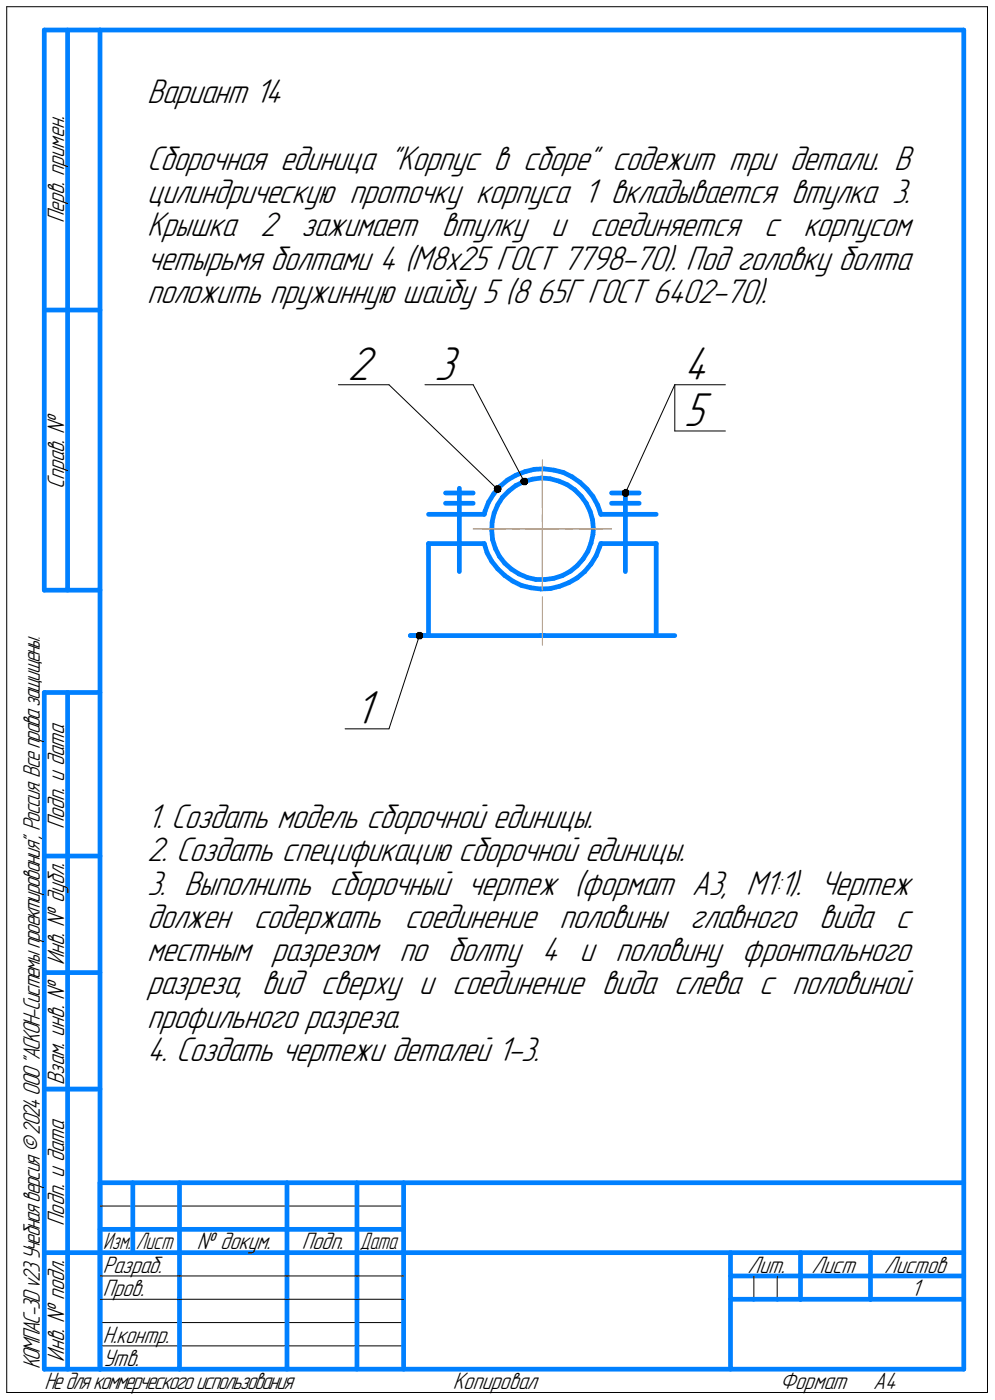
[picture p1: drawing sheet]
<svg xmlns="http://www.w3.org/2000/svg" width="213mm" height="300mm" viewBox="0 0 213 300" stroke-linecap="round" stroke-linejoin="round" font-family="sans-serif">
<g fill="none" stroke="#000" stroke-width=".21">
<path d="M1.4 1.4h210.1zM1.4 1.4v297zM211.5 1.4v297zM72.5 82.5h10.8zM83.3 82.5l23.2 22.3zM91 82.5h10.3zM101.3 82.5l11 20.7zM144.5 82.5l-10.6 23.2zM144.5 82.5v9.9zM144.5 82.5h10.9zM144.5 92.4h10.9zM89.8 136.2l-6.5 20z"/>
<path d="M73.9 156.2h9.4zM21.4 258.5h65zM21.4 273.5h17zM21.4 278.5h17zM38.4 273.5h23.1zM38.4 278.5h23.1zM61.5 273.5h15zM61.5 278.5h15zM76.5 273.5h9.9zM76.5 278.5h9.9zM161.5 273.5v5zM166.5 273.5v5z"/>
<path d="M1.4 298.4h210.1zM21.4 283.5h65zM21.4 288.5h65z"/>
</g>
<g fill="none" stroke="#0080ff" stroke-width="1">
<path d="M9.5 6.4v120.1zM9.5 6.4h11.9zM14.5 6.4v120.1zM21.4 6.4h185zM21.4 6.4v287.1zM206.4 6.4v287.1zM9.5 66.5h11.9zM91.8 116.5h11.9zM91.8 116.5v19.7zM91.8 110.2h11.9zM95.4 105.7h5.9zM95.4 107.9h5.9z"/>
<path d="M98.4 105.7v16.8zM98.4 104.6v1.1zM103.7 116.5l.6 1.9zM103.9 109.6l-.2 .6zM104.3 118.4l1 1.9zM104.6 107.6l-.7 2zM105.3 113.7l.2 2zM105.4 111.8l-.1 1.9zM105.5 115.7l.6 1.8zM105.7 105.8l-1.1 1.8zM105.8 110l-.4 1.8zM106.1 117.5l.8 1.7z"/>
<path d="M106.6 108.2l-.8 1.8zM106.9 119.2l1.2 1.5zM107.1 104.2l1.6-1.3zM107.1 104.2l-1.4 1.6zM107.6 106.6l-1 1.6zM108.7 102.9l1.8-1zM109 105.2l1.5-1.1zM109 105.2l-1.4 1.4zM110.5 104.1l1.8-.9zM110.5 101.9l1.9-.8zM112.3 103.2l1.7-.5zM112.4 101.1l2.1-.5z"/>
<path d="M114 102.7l2-.3zM114.5 100.6l2-.1zM116 102.4l1.9 .2zM116.5 100.5l2.1 .3zM117.9 102.6l1.8 .5zM118.6 100.8l2 .5zM119.7 103.1l1.8 .8zM120.6 101.3l1.9 .9zM121.5 103.9l1.6 1.1zM122.5 102.2l1.7 1.2zM123.1 105l1.4 1.3zM124.2 103.4l1.5 1.4z"/>
<path d="M124.5 106.3l1.1 1.6zM124.9 119.8l-1.3 1.4zM125.6 107.9l.8 1.7zM125.7 104.8l1.3 1.6zM125.9 118.2l-1 1.6zM126.4 109.6l.5 1.8zM126.6 116.4l-.7 1.8zM126.9 111.4l.2 2zM127 114.6l-.4 1.8zM127 106.4l1 1.9zM127.1 113.4l-.1 1.2zM127.7 119.1l-1.1 1.8z"/>
<path d="M128 108.3l.7 1.9zM128.4 117.2l-.7 1.9zM128.7 116.5h11.8zM128.7 110.2h11.8zM128.7 116.5l-.3 .7zM131 105.7h5.9zM131 107.9h5.9zM133.9 105.7v16.8zM140.5 116.5v19.7zM9.5 126.5h11.9zM87.9 136.2h3.9zM87.9 136.2h28.7z"/>
<path d="M105.3 120.3l1.3 1.6zM106.6 121.9l1.5 1.5zM108.1 120.7l1.5 1.3zM108.1 123.4l1.7 1.1zM109.6 122l1.6 1zM109.8 124.5l1.9 1zM111.2 123l1.7 .8zM111.7 125.5l2 .5zM112.9 123.8l1.9 .4zM113.7 126l2.1 .2zM114.8 124.2h2zM115.8 136.2h28.7z"/>
<path d="M115.8 126.2h2.1zM116.8 124.2l1.8-.2zM117.9 126.2l2-.6zM118.6 124l1.9-.6zM119.9 125.6l1.9-.7zM120.5 123.4l1.7-1zM121.8 124.9l1.8-1zM122.2 122.4l1.4-1.2zM123.6 123.9l1.6-1.4zM126.6 120.9l-1.4 1.6zM9.5 148.4v145.1zM9.5 148.4h11.9z"/>
<path d="M14.5 148.4v145.1zM9.5 183.5h11.9zM9.5 208.4h11.9zM9.5 233.4h11.9zM21.4 253.5h185zM21.4 253.5v40zM28.4 253.5v15zM38.4 253.5v25zM61.5 253.5v25zM76.5 253.5v25zM86.4 253.5v40zM9.5 268.5h11.9z"/>
<path d="M21.4 263.5h7zM21.4 268.5h7zM28.4 263.5h10zM28.4 268.5h10zM38.4 278.5v15zM38.4 263.5h23.1zM38.4 268.5h23.1zM61.5 278.5v15zM61.5 263.5h15zM61.5 268.5h15zM76.5 278.5v15zM76.5 263.5h9.9z"/>
<path d="M76.5 268.5h9.9zM86.4 268.5h120zM156.5 268.5v25zM156.5 273.5h14.9zM156.5 278.5h5zM161.5 278.5h5zM166.5 278.5h4.9zM171.4 268.5v10zM171.4 273.5h35zM171.4 278.5h15zM186.4 268.5v10zM186.4 278.5h20z"/>
<path d="M9.5 293.5h11.9zM21.4 293.5h185z"/>
</g>
<g fill="none" stroke="#ff8000" stroke-width=".21">
<path d="M116.2 98.6v10.2zM101.3 113.4h7zM103.3 113.4h12.9zM109.7 113.4h1.6zM112.7 113.4h3.5zM116.2 113.4h12.8zM116.2 113.4v12.8zM116.2 100.5v12.9zM116.2 113.4h3.4zM116.2 118.4v5.1zM116.2 110.3v1.5zM116.2 113.3v5.1z"/>
<path d="M121.2 113.4h1.4zM124.1 113.4h6.9zM116.2 127.9v10.4zM116.2 125v1.5z"/>
</g>
<g fill="#fff" stroke="#fff" stroke-width=".21">
<path d="M75.9 147.4h5.5zM75.9 147.5h5.5zM75.9 147.6h5.5zM75.9 147.7h5.5zM75.9 147.7h5.5zM75.9 147.8h5.5zM75.9 147.9h5.5zM75.9 148h5.5zM75.9 148.1h5.5zM75.9 148.2h5.5zM75.9 148.3h5.5zM75.9 148.3h5.5zM75.9 148.4h5.5zM75.9 148.5h5.5zM75.9 148.6h5.5zM75.9 148.7h5.5zM75.9 148.8h5.5zM75.9 148.8h5.5zM75.9 148.9h5.5zM75.9 149h5.5zM75.9 149.1h5.5zM75.9 149.2h5.5zM75.9 149.3h5.5zM75.9 149.4h5.5zM75.9 149.4h5.5zM75.9 149.5h5.5zM75.9 149.6h5.5zM75.9 149.7h5.5zM75.9 149.8h5.5zM75.9 149.9h5.5zM75.9 149.9h5.5zM75.9 150h5.5zM75.9 150.1h5.5zM75.9 150.2h5.5zM75.9 150.3h5.5zM75.9 150.4h5.5zM75.9 150.5h5.5zM75.9 150.5h5.5zM75.9 150.6h5.5zM75.9 150.7h5.5zM75.9 150.8h5.5zM75.9 150.9h5.5zM75.9 151h5.5zM75.9 151h5.5zM75.9 151.1h5.5zM75.9 151.2h5.5zM75.9 151.3h5.5zM75.9 151.4h5.5zM75.9 151.5h5.5zM75.9 151.6h5.5zM75.9 151.6h5.5zM75.9 151.7h5.5zM75.9 151.8h5.5zM75.9 151.9h5.5zM75.9 152h5.5zM75.9 152.1h5.5zM75.9 152.1h5.5zM75.9 152.2h5.5zM75.9 152.3h5.5zM75.9 152.4h5.5zM75.9 152.5h5.5zM75.9 152.6h5.5zM75.9 152.7h5.5zM75.9 152.7h5.5zM75.9 152.8h5.5zM75.9 152.9h5.5zM75.9 153h5.5zM75.9 153.1h5.5zM75.9 153.2h5.5zM75.9 153.2h5.5zM75.9 153.3h5.5zM75.9 153.4h5.5zM75.9 153.5h5.5zM75.9 153.6h5.5zM75.9 153.7h5.5zM75.9 153.8h5.5zM75.9 153.8h5.5zM75.9 153.9h5.5zM75.9 154h5.5zM75.9 154.1h5.5zM75.9 154.2h5.5zM75.9 154.3h5.5zM75.9 154.3h5.5zM75.9 154.4h5.5zM75.9 154.5h5.5zM75.9 154.6h5.5zM75.9 154.7h5.5zM75.9 154.8h5.5zM75.9 154.9h5.5zM75.9 154.9h5.5zM75.9 155h5.5zM75.9 155.1h5.5zM75.9 155.2h5.5zM75.9 155.3h5.5zM75.9 155.4h5.5zM75.9 155.4h5.5zM75.9 155.5h5.5zM75.9 155.6h5.5zM75.9 155.7h5.5zM75.9 155.8h5.5zM75.9 155.9h5.5zM75.9 156h5.5zM75.9 156h5.5zM75.9 156.1h5.5zM75.9 156.2h5.5zM75.9 156.3h5.5zM75.9 156.4h5.5zM75.9 156.5h5.5zM75.9 156.5h5.5zM75.9 156.6h5.5zM75.9 156.7h5.5zM75.9 156.8h5.5zM75.9 156.9h5.5zM75.9 157h5.5zM75.9 157.1h5.5zM75.9 157.1h5.5zM75.9 157.2h5.5z"/>
<path d="M74.4 73.7h7zM74.4 73.8h7zM74.4 73.9h7zM74.4 74h7zM74.4 74.1h7zM74.4 74.2h7zM74.4 74.3h7zM74.4 74.3h7zM74.4 74.4h7zM74.4 74.5h7zM74.4 74.6h7zM74.4 74.7h7zM74.4 74.8h7zM74.4 74.8h7zM74.4 74.9h7zM74.4 75h7zM74.4 75.1h7zM74.4 75.2h7zM74.4 75.3h7zM74.4 75.4h7zM74.4 75.4h7zM74.4 75.5h7zM74.4 75.6h7zM74.4 75.7h7zM74.4 75.8h7zM74.4 75.9h7zM74.4 75.9h7zM74.4 76h7zM74.4 76.1h7zM74.4 76.2h7zM74.4 76.3h7zM74.4 76.4h7zM74.4 76.5h7zM74.4 76.5h7zM74.4 76.6h7zM74.4 76.7h7zM74.4 76.8h7zM74.4 76.9h7zM74.4 77h7zM74.4 77h7zM74.4 77.1h7zM74.4 77.2h7zM74.4 77.3h7zM74.4 77.4h7zM74.4 77.5h7zM74.4 77.6h7zM74.4 77.6h7zM74.4 77.7h7zM74.4 77.8h7zM74.4 77.9h7zM74.4 78h7zM74.4 78.1h7zM74.4 78.1h7zM74.4 78.2h7zM74.4 78.3h7zM74.4 78.4h7zM74.4 78.5h7zM74.4 78.6h7zM74.4 78.7h7zM74.4 78.7h7zM74.4 78.8h7zM74.4 78.9h7zM74.4 79h7zM74.4 79.1h7zM74.4 79.2h7zM74.4 79.2h7zM74.4 79.3h7zM74.4 79.4h7zM74.4 79.5h7zM74.4 79.6h7zM74.4 79.7h7zM74.4 79.8h7zM74.4 79.8h7zM74.4 79.9h7zM74.4 80h7zM74.4 80.1h7zM74.4 80.2h7zM74.4 80.3h7zM74.4 80.3h7zM74.4 80.4h7zM74.4 80.5h7zM74.4 80.6h7zM74.4 80.7h7zM74.4 80.8h7zM74.4 80.9h7zM74.4 80.9h7zM74.4 81h7zM74.4 81.1h7zM74.4 81.2h7zM74.4 81.3h7zM74.4 81.4h7zM74.4 81.4h7zM74.4 81.5h7zM74.4 81.6h7zM74.4 81.7h7zM74.4 81.8h7zM74.4 81.9h7zM74.4 82h7zM74.4 82h7zM74.4 82.1h7zM74.4 82.2h7zM74.4 82.3h7zM74.4 82.4h7zM74.4 82.5h7zM74.4 82.5h7zM74.4 82.6h7zM74.4 82.7h7zM74.4 82.8h7zM74.4 82.9h7zM74.4 83h7zM74.4 83.1h7zM74.4 83.1h7zM74.4 83.2h7zM74.4 83.3h7zM74.4 83.4h7zM74.4 83.5h7zM74.4 83.6h7z"/>
<path d="M93 73.7h6.4zM93 73.8h6.4zM93 73.9h6.4zM93 74h6.4zM93 74.1h6.4zM93 74.2h6.4zM93 74.3h6.4zM93 74.3h6.4zM93 74.4h6.4zM93 74.5h6.4zM93 74.6h6.4zM93 74.7h6.4zM93 74.8h6.4zM93 74.8h6.4zM93 74.9h6.4zM93 75h6.4zM93 75.1h6.4zM93 75.2h6.4zM93 75.3h6.4zM93 75.4h6.4zM93 75.4h6.4zM93 75.5h6.4zM93 75.6h6.4zM93 75.7h6.4zM93 75.8h6.4zM93 75.9h6.4zM93 75.9h6.4zM93 76h6.4zM93 76.1h6.4zM93 76.2h6.4zM93 76.3h6.4zM93 76.4h6.4zM93 76.5h6.4zM93 76.5h6.4zM93 76.6h6.4zM93 76.7h6.4zM93 76.8h6.4zM93 76.9h6.4zM93 77h6.4zM93 77h6.4zM93 77.1h6.4zM93 77.2h6.4zM93 77.3h6.4zM93 77.4h6.4zM93 77.5h6.4zM93 77.6h6.4zM93 77.6h6.4zM93 77.7h6.4zM93 77.8h6.4zM93 77.9h6.4zM93 78h6.4zM93 78.1h6.4zM93 78.1h6.4zM93 78.2h6.4zM93 78.3h6.4zM93 78.4h6.4zM93 78.5h6.4zM93 78.6h6.4zM93 78.7h6.4zM93 78.7h6.4zM93 78.8h6.4zM93 78.9h6.4zM93 79h6.4zM93 79.1h6.4zM93 79.2h6.4zM93 79.2h6.4zM93 79.3h6.4zM93 79.4h6.4zM93 79.5h6.4zM93 79.6h6.4zM93 79.7h6.4zM93 79.8h6.4zM93 79.8h6.4zM93 79.9h6.4zM93 80h6.4zM93 80.1h6.4zM93 80.2h6.4zM93 80.3h6.4zM93 80.3h6.4zM93 80.4h6.4zM93 80.5h6.4zM93 80.6h6.4zM93 80.7h6.4zM93 80.8h6.4zM93 80.9h6.4zM93 80.9h6.4zM93 81h6.4zM93 81.1h6.4zM93 81.2h6.4zM93 81.3h6.4zM93 81.4h6.4zM93 81.4h6.4zM93 81.5h6.4zM93 81.6h6.4zM93 81.7h6.4zM93 81.8h6.4zM93 81.9h6.4zM93 82h6.4zM93 82h6.4zM93 82.1h6.4zM93 82.2h6.4zM93 82.3h6.4zM93 82.4h6.4zM93 82.5h6.4zM93 82.5h6.4zM93 82.6h6.4zM93 82.7h6.4zM93 82.8h6.4zM93 82.9h6.4zM93 83h6.4zM93 83.1h6.4zM93 83.1h6.4zM93 83.2h6.4zM93 83.3h6.4zM93 83.4h6.4zM93 83.5h6.4zM93 83.6h6.4z"/>
<path d="M146.5 73.7h6.9zM146.5 73.8h6.9zM146.5 73.9h6.9zM146.5 74h6.9zM146.5 74.1h6.9zM146.5 74.2h6.9zM146.5 74.3h6.9zM146.5 74.3h6.9zM146.5 74.4h6.9zM146.5 74.5h6.9zM146.5 74.6h6.9zM146.5 74.7h6.9zM146.5 74.8h6.9zM146.5 74.8h6.9zM146.5 74.9h6.9zM146.5 75h6.9zM146.5 75.1h6.9zM146.5 75.2h6.9zM146.5 75.3h6.9zM146.5 75.4h6.9zM146.5 75.4h6.9zM146.5 75.5h6.9zM146.5 75.6h6.9zM146.5 75.7h6.9zM146.5 75.8h6.9zM146.5 75.9h6.9zM146.5 75.9h6.9zM146.5 76h6.9zM146.5 76.1h6.9zM146.5 76.2h6.9zM146.5 76.3h6.9zM146.5 76.4h6.9zM146.5 76.5h6.9zM146.5 76.5h6.9zM146.5 76.6h6.9zM146.5 76.7h6.9zM146.5 76.8h6.9zM146.5 76.9h6.9zM146.5 77h6.9zM146.5 77h6.9zM146.5 77.1h6.9zM146.5 77.2h6.9zM146.5 77.3h6.9zM146.5 77.4h6.9zM146.5 77.5h6.9zM146.5 77.6h6.9zM146.5 77.6h6.9zM146.5 77.7h6.9zM146.5 77.8h6.9zM146.5 77.9h6.9zM146.5 78h6.9zM146.5 78.1h6.9zM146.5 78.1h6.9zM146.5 78.2h6.9zM146.5 78.3h6.9zM146.5 78.4h6.9zM146.5 78.5h6.9zM146.5 78.6h6.9zM146.5 78.7h6.9zM146.5 78.7h6.9zM146.5 78.8h6.9zM146.5 78.9h6.9zM146.5 79h6.9zM146.5 79.1h6.9zM146.5 79.2h6.9zM146.5 79.2h6.9zM146.5 79.3h6.9zM146.5 79.4h6.9zM146.5 79.5h6.9zM146.5 79.6h6.9zM146.5 79.7h6.9zM146.5 79.8h6.9zM146.5 79.8h6.9zM146.5 79.9h6.9zM146.5 80h6.9zM146.5 80.1h6.9zM146.5 80.2h6.9zM146.5 80.3h6.9zM146.5 80.3h6.9zM146.5 80.4h6.9zM146.5 80.5h6.9zM146.5 80.6h6.9zM146.5 80.7h6.9zM146.5 80.8h6.9zM146.5 80.9h6.9zM146.5 80.9h6.9zM146.5 81h6.9zM146.5 81.1h6.9zM146.5 81.2h6.9zM146.5 81.3h6.9zM146.5 81.4h6.9zM146.5 81.4h6.9zM146.5 81.5h6.9zM146.5 81.6h6.9zM146.5 81.7h6.9zM146.5 81.8h6.9zM146.5 81.9h6.9zM146.5 82h6.9zM146.5 82h6.9zM146.5 82.1h6.9zM146.5 82.2h6.9zM146.5 82.3h6.9zM146.5 82.4h6.9zM146.5 82.5h6.9zM146.5 82.5h6.9zM146.5 82.6h6.9zM146.5 82.7h6.9zM146.5 82.8h6.9zM146.5 82.9h6.9zM146.5 83h6.9zM146.5 83.1h6.9zM146.5 83.1h6.9zM146.5 83.2h6.9zM146.5 83.3h6.9zM146.5 83.4h6.9zM146.5 83.5h6.9zM146.5 83.6h6.9z"/>
<path d="M146.5 83.7h6.3zM146.5 83.7h6.3zM146.5 83.8h6.3zM146.5 83.9h6.3zM146.5 84h6.3zM146.5 84.1h6.3zM146.5 84.2h6.3zM146.5 84.2h6.3zM146.5 84.3h6.3zM146.5 84.4h6.3zM146.5 84.5h6.3zM146.5 84.6h6.3zM146.5 84.7h6.3zM146.5 84.8h6.3zM146.5 84.8h6.3zM146.5 84.9h6.3zM146.5 85h6.3zM146.5 85.1h6.3zM146.5 85.2h6.3zM146.5 85.3h6.3zM146.5 85.3h6.3zM146.5 85.4h6.3zM146.5 85.5h6.3zM146.5 85.6h6.3zM146.5 85.7h6.3zM146.5 85.8h6.3zM146.5 85.9h6.3zM146.5 85.9h6.3zM146.5 86h6.3zM146.5 86.1h6.3zM146.5 86.2h6.3zM146.5 86.3h6.3zM146.5 86.4h6.3zM146.5 86.4h6.3zM146.5 86.5h6.3zM146.5 86.6h6.3zM146.5 86.7h6.3zM146.5 86.8h6.3zM146.5 86.9h6.3zM146.5 87h6.3zM146.5 87h6.3zM146.5 87.1h6.3zM146.5 87.2h6.3zM146.5 87.3h6.3zM146.5 87.4h6.3zM146.5 87.5h6.3zM146.5 87.5h6.3zM146.5 87.6h6.3zM146.5 87.7h6.3zM146.5 87.8h6.3zM146.5 87.9h6.3zM146.5 88h6.3zM146.5 88.1h6.3zM146.5 88.1h6.3zM146.5 88.2h6.3zM146.5 88.3h6.3zM146.5 88.4h6.3zM146.5 88.5h6.3zM146.5 88.6h6.3zM146.5 88.6h6.3zM146.5 88.7h6.3zM146.5 88.8h6.3zM146.5 88.9h6.3zM146.5 89h6.3zM146.5 89.1h6.3zM146.5 89.2h6.3zM146.5 89.2h6.3zM146.5 89.3h6.3zM146.5 89.4h6.3zM146.5 89.5h6.3zM146.5 89.6h6.3zM146.5 89.7h6.3zM146.5 89.7h6.3zM146.5 89.8h6.3zM146.5 89.9h6.3zM146.5 90h6.3zM146.5 90.1h6.3zM146.5 90.2h6.3zM146.5 90.3h6.3zM146.5 90.3h6.3zM146.5 90.4h6.3zM146.5 90.5h6.3zM146.5 90.6h6.3zM146.5 90.7h6.3zM146.5 90.8h6.3zM146.5 90.8h6.3zM146.5 90.9h6.3zM146.5 91h6.3zM146.5 91.1h6.3zM146.5 91.2h6.3zM146.5 91.3h6.3zM146.5 91.4h6.3zM146.5 91.4h6.3zM146.5 91.5h6.3zM146.5 91.6h6.3zM146.5 91.7h6.3zM146.5 91.8h6.3zM146.5 91.9h6.3zM146.5 91.9h6.3zM146.5 92h6.3zM146.5 92.1h6.3zM146.5 92.2h6.3zM146.5 92.3h6.3zM146.5 92.4h6.3zM146.5 92.5h6.3zM146.5 92.5h6.3zM146.5 92.6h6.3zM146.5 92.7h6.3zM146.5 92.8h6.3zM146.5 92.9h6.3zM146.5 93h6.3zM146.5 93h6.3zM146.5 93.1h6.3zM146.5 93.2h6.3zM146.5 93.3h6.3zM146.5 93.4h6.3zM146.5 93.5h6.3z"/>
</g>
<g fill="#000" stroke="#000" stroke-width=".21">
<path d="M106.2 104.1h.7zM106.1 104.2h1zM106 104.3h1.2zM106 104.4h1.3zM105.9 104.5h1.4zM105.9 104.6h1.4zM105.8 104.6h1.6zM105.7 104.7h1.7zM105.8 104.8h1.6zM105.8 104.9h1.6zM105.8 105h1.6zM105.8 105.1h1.5zM105.8 105.2h1.5zM105.8 105.2h1.5zM106 105.3h1.2zM106.1 105.4h1zM106.2 105.5h.7z"/>
<path d="M111.8 102.5h.9zM111.8 102.6h1zM111.7 102.7h1.2zM111.6 102.8h1.3zM111.5 102.9h1.5zM111.5 103h1.5zM111.5 103h1.5zM111.5 103.1h1.5zM111.5 103.2h1.5zM111.5 103.3h1.5zM111.5 103.4h1.5zM111.6 103.5h1.4zM111.7 103.5h1.3zM111.7 103.6h1.2zM111.8 103.7h1.1zM111.8 103.8h1zM112 103.9h.7z"/>
<path d="M133.8 104.9h.5zM133.7 105h.8zM133.5 105.1h1zM133.3 105.2h1.3zM133.3 105.2h1.3zM133.3 105.3h1.3zM133.3 105.4h1.4zM133.3 105.5h1.4zM133.3 105.6h1.4zM133.2 105.7h1.5zM133.3 105.7h1.4zM133.3 105.8h1.4zM133.3 105.9h1.4zM133.3 106h1.4zM133.3 106.1h1.3zM133.4 106.2h1.1zM133.5 106.3h1zM133.6 106.3h.8z"/>
<path d="M89.5 135.6h.7zM89.4 135.6h.9zM89.3 135.7h1.1zM89.2 135.8h1.3zM89.1 135.9h1.4zM89.1 136h1.4zM89.1 136.1h1.5zM89.1 136.1h1.5zM89.1 136.2h1.5zM89.1 136.3h1.5zM89.1 136.4h1.5zM89.1 136.5h1.5zM89.2 136.6h1.4zM89.2 136.7h1.3zM89.2 136.7h1.2zM89.3 136.8h1zM89.3 136.9h1z"/>
</g>
<g font-size="10.8">
<text x="74.5" y="81.5">2</text>
<text x="93" y="81.5">3</text>
<text x="146.5" y="81.5">4</text>
<text x="146.5" y="91.4">5</text>
<text x="75.9" y="155.2">1</text>
</g>
<g font-size="7.8">
<text x="31.5" y="22.1">Вариант 14</text>
<text x="31.5" y="36.4">Сборочная единица &quot;Корпус в сборе&quot; содежит три детали. В</text>
<text x="31.5" y="43.5">цилиндрическую проточку корпуса 1 вкладывается втулка 3.</text>
<text x="31.5" y="50.6">Крышка</text>
<text x="55.7" y="50.6">2</text>
<text x="64.5" y="50.6">зажимает</text>
<text x="94.6" y="50.6">втулку</text>
<text x="118" y="50.6">и</text>
<text x="126.4" y="50.6">соединяется</text>
<text x="163.7" y="50.6">с</text>
<text x="172.1" y="50.6">корпусом</text>
<text x="31.5" y="57.8">четырьмя болтами 4 (М8х25 ГОСТ 7798-70). Под головку болта</text>
<text x="31.5" y="64.9">положить пружинную шайбу 5 (8</text>
<text x="115" y="64.9">65Г ГОСТ 6402-70).</text>
<text x="31.5" y="177.5">1. Создать модель сборочной единицы.</text>
<text x="31.5" y="184.6">2. Создать спецификацию сборочной единицы.</text>
<text x="31.5" y="191.7">3. Выполнить сборочный чертеж (формат А3, М1:1). Чертеж</text>
<text x="31.5" y="198.9">должен содержать соединение половины главного вида с</text>
<text x="31.5" y="206">местным разрезом по болту 4 и половину фронтального</text>
<text x="31.5" y="213.1">разреза, вид сверху и соединение вида слева с половиной</text>
<text x="31.5" y="220.3">профильного разреза.</text>
<text x="31.5" y="227.4">4. Создать чертежи деталей 1-3.</text>
</g>
<g font-size="5.4">
<text x="13.8" y="47.9" transform="rotate(-90 13.8 47.9)">Перв. примен.</text>
<text x="13.8" y="104.8" transform="rotate(-90 13.8 104.8)">Справ. №</text>
<text x="13.8" y="177.7" transform="rotate(-90 13.8 177.7)">Подп. и дата</text>
<text x="13.8" y="206.8" transform="rotate(-90 13.8 206.8)">Инв. № дубл.</text>
<text x="13.8" y="232.6" transform="rotate(-90 13.8 232.6)">Взам. инв. №</text>
<text x="13.8" y="262.7" transform="rotate(-90 13.8 262.7)">Подп. и дата</text>
<text x="42.2" y="267.8">№ докум.</text>
<text x="64.6" y="267.8">Подп.</text>
<text x="22" y="272.8">Разраб.</text>
<text x="160.1" y="272.8">Лит.</text>
<text x="173.8" y="272.8">Лист</text>
<text x="189.3" y="272.8">Листов</text>
<text x="22" y="277.8">Пров.</text>
<text x="195.1" y="277.8">1</text>
<text x="22" y="287.8">Н.контр.</text>
<text x="8.5" y="293.5" transform="rotate(-90 8.5 293.5)">КОМПАС-3Dv23Учебнаяверсия©2024ООО&quot;АСКОН-Системыпроектирования&quot;, Россия. Всеправазащищены.</text>
<text x="13.8" y="291.8" transform="rotate(-90 13.8 291.8)">Инв. № подл.</text>
<text x="22" y="292.8">Утв.</text>
<text x="9.5" y="297.7">Недлякоммерческогоиспользования</text>
<text x="97" y="297.8">Копировал</text>
<text x="167" y="297.8">Формат</text>
<text x="187" y="297.8">A4</text>
</g>
<g font-size="5.3">
<text x="22.1" y="267.8">Изм.</text>
<text x="29.1" y="267.8">Лист</text>
<text x="77.1" y="267.8">Дата</text>
</g>
</svg>
